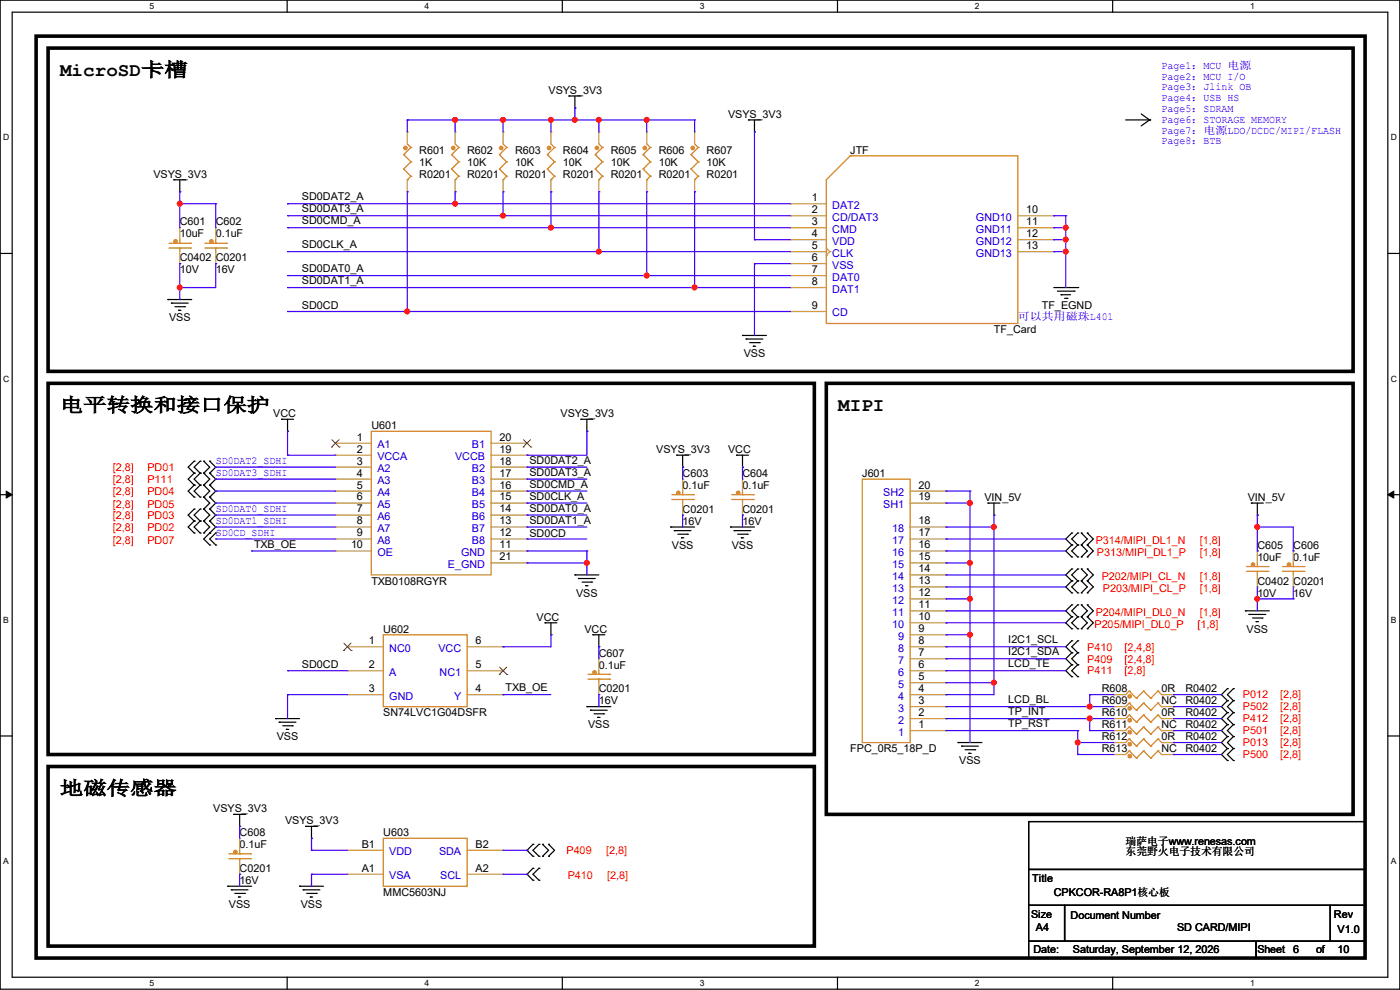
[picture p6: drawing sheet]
<svg xmlns="http://www.w3.org/2000/svg" width="297mm" height="210mm" viewBox="0 0 297 210" stroke-linecap="round" stroke-linejoin="round" font-family="sans-serif">
<path d="M0 0h297v209.8h-297zM2.6 2.6h291.8v204.7h-291.8z" fill="none" stroke="#000" stroke-width=".25"/>
<g fill="#fff">
<path d="M31.7 .3h1v2h-1z"/>
<path d="M31.7 207.6h1v1.9h-1z"/>
</g>
<path d="M60.9 0v2.6M60.9 207.3v2.5" fill="none" stroke="#000" stroke-width=".25"/>
<g fill="#fff">
<path d="M90.1 .3h1v2h-1z"/>
<path d="M90.1 207.6h1v1.9h-1z"/>
</g>
<path d="M119.3 0v2.6M119.3 207.3v2.5" fill="none" stroke="#000" stroke-width=".25"/>
<g fill="#fff">
<path d="M148.5 .3h.9v2h-.9z"/>
<path d="M148.5 207.6h.9v1.9h-.9z"/>
</g>
<path d="M177.7 0v2.6M177.7 207.3v2.5" fill="none" stroke="#000" stroke-width=".25"/>
<g fill="#fff">
<path d="M206.8 .3h1v2h-1z"/>
<path d="M206.8 207.6h1v1.9h-1z"/>
</g>
<path d="M236.1 0v2.6M236.1 207.3v2.5" fill="none" stroke="#000" stroke-width=".25"/>
<g fill="#fff">
<path d="M265.2 .3h1v2h-1z"/>
<path d="M265.2 207.6h1v1.9h-1z"/>
<path d="M.7 28.2h1.2v1.9h-1.2z"/>
<path d="M295.1 28.2h1.2v1.9h-1.2z"/>
<path d="M.7 79.3h1.2v2h-1.2z"/>
<path d="M295.1 79.3h1.2v2h-1.2z"/>
</g>
<path d="M0 53.8h2.6M294.4 53.8h2.6" fill="none" stroke="#000" stroke-width=".25"/>
<g fill="#fff">
<path d="M.7 130.5h1.2v2h-1.2z"/>
<path d="M295.1 130.5h1.1v2h-1.1z"/>
</g>
<path d="M0 104.9h2.6M294.4 104.9h2.6" fill="none" stroke="#000" stroke-width=".25"/>
<path d="M1.3 104.2l1.3 .7-1.3 .8zM294.4 104.9l1.3-.7v1.5z" fill="#000" stroke="#000" stroke-width=".21"/>
<g fill="#fff">
<path d="M.7 181.7h1.2v2h-1.2z"/>
<path d="M295.1 181.7h1.1v2h-1.1z"/>
</g>
<g fill="none" stroke="#000" stroke-width=".25">
<path d="M36.9 38.1h.1M36.9 38.1h2.5M38.1 38.1v2.6M120.7 20.4h.1M120.7 20.4h2.5M122 22.9h.1M122 20.4v2.5M158.8 25.4h.1M158.8 25.4h2.5M160.1 28h.1M160.1 25.4v2.6M238.8 25.4h5.1"/>
<path d="M242.1 24.2l1.8 1.2M243.9 25.4h.1M243.9 25.4l-1.8 1.3M38.1 40.7h.1M35.6 63.5h.1M35.6 63.5h5.1M36.4 64.3h.1M36.4 64.3h3.5M37.1 65.1h2.1M37.9 65.8h.1M37.9 65.8h.5M39.2 65.1h.1"/>
<path d="M157.5 71.2h.1M157.5 71.2h5.1M158.3 71.9h.1M158.3 71.9h3.5M159 72.7h2.1M159.8 73.4h.1M159.8 73.4h.5M161.1 72.7h.1M223.6 61h5M224.3 61.8h3.6M225.1 62.5h.1M225.1 62.5h2"/>
<path d="M225.8 63.3h.6M226.4 63.3h.1M227.9 61.8h.1M228.6 61h.1M41.2 97.8h.1M41.2 97.8l-1.3 1.3 1.3 1.3M42.5 97.8h.1M42.5 97.8l-1.3 1.3 1.3 1.3M43.2 97.8h.1M43.2 97.8l1.3 1.3-1.3 1.3M44.5 97.8h.1M44.5 97.8l1.3 1.3-1.3 1.3"/>
<path d="M59.7 88.9h.1M59.7 88.9h2.6M61 91.5h.1M61 88.9v2.6M123.2 88.9h.1M123.2 88.9h2.6M124.5 91.5h.1M124.5 88.9v2.6M143.6 96.6h.1M143.6 96.6h2.5M144.8 99.1h.1M144.8 96.6v2.5"/>
<path d="M156.3 96.6h.1M156.3 96.6h2.5M157.5 99.1h.1M157.5 96.6v2.5M41.2 100.4h.1M41.2 102.9h.1M41.2 110.5h.1M41.2 113.1h.1M41.2 108h.1M41.2 105.5h.1M41.2 100.4l-1.3 1.2 1.3 1.3M41.2 110.5l-1.3 1.3 1.3 1.3"/>
<path d="M41.2 108l-1.3 1.3 1.3 1.2M41.2 102.9l-1.3 1.3 1.3 1.3M42.5 100.4h.1M42.5 102.9h.1M42.5 113.1h.1M42.5 110.5h.1M42.5 108h.1M42.5 105.5h.1M42.5 100.4l-1.3 1.2 1.3 1.3M42.5 110.5l-1.3 1.3 1.3 1.3M42.5 108l-1.3 1.3 1.3 1.2M42.5 102.9l-1.3 1.3 1.3 1.3"/>
<path d="M43.2 100.4h.1M43.2 102.9h.1M43.2 113.1h.1M43.2 110.5h.1M43.2 108h.1M43.2 105.5h.1M43.2 100.4l1.3 1.2-1.3 1.3M43.2 110.5l1.3 1.3-1.3 1.3M43.2 108l1.3 1.3-1.3 1.2M43.2 102.9l1.3 1.3-1.3 1.3M43.2 105.5l1.3 1.2-1.3 1.3M44.5 100.4h.1"/>
<path d="M44.5 102.9h.1M44.5 110.5h.1M44.5 113.1h.1M44.5 108h.1M44.5 105.5h.1M44.5 115.6h.1M44.5 100.4l1.3 1.2-1.3 1.3M44.5 110.5l1.3 1.3-1.3 1.3M44.5 108l1.3 1.3-1.3 1.2M44.5 102.9l1.3 1.3-1.3 1.3M44.5 105.5l1.3 1.2-1.3 1.3M44.5 113.1l-1.3 1.2 1.3 1.3"/>
<path d="M45.8 113.1h.1M45.8 115.6h.1M45.8 113.1l-1.3 1.2 1.3 1.3M142.3 111.8h.1M142.3 111.8h5.1M143 112.6h.1M143 112.6h3.6M143.8 113.3h2M144.6 114.1h.1M144.6 114.1h.5M145.8 113.3h.1M155 111.8h.1"/>
<path d="M155 111.8h5.1M155.7 112.6h.1M155.7 112.6h3.6M156.5 113.3h2M157.3 114.1h.1M157.3 114.1h.5M158.5 113.3h.1M209.6 106.7h.1M209.6 106.7h2.5M210.9 109.3h.1M210.9 106.7v2.6M227.4 113.1h.1"/>
<path d="M227.4 115.6h.1M227.4 118.2h.1M227.4 113.1l-1.3 1.2 1.3 1.3M227.4 115.6l-1.3 1.3 1.3 1.3M228.6 115.6h.1M228.6 113.1h.1M228.6 118.2h.1M228.6 113.1l-1.2 1.2 1.2 1.3M228.6 115.6l-1.2 1.3 1.2 1.3M229.4 115.6h.1M229.4 113.1h.1M229.4 118.2h.1"/>
<path d="M229.4 113.1l1.3 1.2-1.3 1.3M229.4 115.6l1.3 1.3-1.3 1.3M230.7 113.1h.1M230.7 115.6h.1M230.7 118.2h.1M230.7 113.1l1.2 1.2-1.2 1.3M230.7 115.6l1.2 1.3-1.2 1.3M265.5 106.7h.1M265.5 106.7h2.5M266.7 109.3h.1M266.7 106.7v2.6M115.6 132.1h.1"/>
<path d="M115.6 132.1h2.6M116.9 134.7h.1M116.9 132.1v2.6M122 122h.1M122 122h5M122.7 122.7h.1M122.7 122.7h3.6M123.5 123.5h2M124.2 124.2h.1M124.2 124.2h.6M125.5 123.5h.1M125.8 134.7h.1"/>
<path d="M125.8 134.7h2.5M127 137.2h.1M127 134.7v2.5M227.4 135.9h.1M227.4 138.5h.1M227.4 123.2h.1M227.4 125.8h.1M227.4 130.9h.1M227.4 133.4h.1M227.4 128.3h.1M227.4 120.7h.1M227.4 135.9l-1.3 1.3 1.3 1.3"/>
<path d="M227.4 138.5l-1.3 1.2 1.3 1.3M227.4 123.2l-1.3 1.3 1.3 1.3M227.4 130.9l-1.3 1.2 1.3 1.3M227.4 128.3l-1.3 1.3 1.3 1.3M227.4 120.7l-1.3 1.3 1.3 1.2M228.6 138.5h.1M228.6 135.9h.1M228.6 125.8h.1M228.6 123.2h.1M228.6 133.4h.1M228.6 130.9h.1M228.6 128.3h.1"/>
<path d="M228.6 120.7h.1M228.6 135.9l-1.2 1.3 1.2 1.3M228.6 138.5l-1.2 1.2 1.2 1.3M228.6 123.2l-1.2 1.3 1.2 1.3M228.6 130.9l-1.2 1.2 1.2 1.3M228.6 128.3l-1.2 1.3 1.2 1.3M228.6 120.7l-1.2 1.3 1.2 1.2M229.4 125.8h.1M229.4 123.2h.1M229.4 133.4h.1M229.4 130.9h.1M229.4 128.3h.1"/>
<path d="M229.4 120.7h.1M229.4 123.2l1.3 1.3-1.3 1.3M229.4 130.9l1.3 1.2-1.3 1.3M229.4 128.3l1.3 1.3-1.3 1.3M229.4 120.7l1.3 1.3-1.3 1.2M230.7 123.2h.1M230.7 125.8h.1M230.7 130.9h.1M230.7 133.4h.1M230.7 128.3h.1M230.7 120.7h.1M230.7 123.2l1.2 1.3-1.2 1.3"/>
<path d="M230.7 130.9l1.2 1.2-1.2 1.3M230.7 128.3l1.2 1.3-1.2 1.3M230.7 120.7l1.2 1.3-1.2 1.2M264.2 129.6h.1M264.2 129.6h5.1M265 130.3h.1M265 130.3h3.5M265.7 131.1h2.1M266.5 131.9h.1M266.5 131.9h.5M267.8 131.1h.1M0 156.1h2.6"/>
<path d="M58.5 152.4h.1M58.5 152.4h5M59.2 153.2h.1M59.2 153.2h3.6M60 154h2M60.7 154.7h.1M60.7 154.7h.6M62 154h.1M124.5 149.9h.1M124.5 149.9h5.1M125.3 150.7h.1M125.3 150.7h3.5"/>
<path d="M126 151.4h2.1M126.8 152.2h.1M126.8 152.2h.5M128.1 151.4h.1M203.2 157.5h.1M203.2 157.5h5.1M204 158.3h.1M204 158.3h3.6M204.8 159h2M205.5 159.8h.1M205.5 159.8h.5M206.8 159h.1"/>
<path d="M227.4 141h.1M227.4 143.6h.1M227.4 141l-1.3 1.3 1.3 1.3M228.6 141h.1M228.6 143.6h.1M228.6 141l-1.2 1.3 1.2 1.3M260.4 151.2h.1M260.4 153.7h.1M260.4 156.3h.1M260.4 158.8h.1M260.4 148.6h.1M260.4 146.1h.1"/>
<path d="M260.4 151.2l-1.3 1.2 1.3 1.3M260.4 156.3l-1.3 1.2 1.3 1.3M260.4 148.6l-1.3 1.3 1.3 1.3M260.4 146.1l-1.3 1.3 1.3 1.2M260.4 158.8l-1.3 1.3 1.3 1.2M260.4 153.7l-1.3 1.3 1.3 1.3M261.7 153.7h.1M261.7 151.2h.1M261.7 158.8h.1M261.7 156.3h.1M261.7 148.6h.1M261.7 146.1h.1"/>
<path d="M261.7 151.2l-1.3 1.2 1.3 1.3M261.7 156.3l-1.3 1.2 1.3 1.3M261.7 148.6l-1.3 1.3 1.3 1.3M261.7 146.1l-1.3 1.3 1.3 1.2M261.7 158.8l-1.3 1.3 1.3 1.2M261.7 153.7l-1.3 1.3 1.3 1.3M294.4 156.1h2.6M49.6 172.8h.1M49.6 172.8h2.5M50.8 175.3h.1M50.8 172.8v2.5M64.8 175.3h.1"/>
<path d="M64.8 175.3h2.6M66.1 177.8h.1M66.1 175.3v2.5M113.1 179.1h.1M113.1 179.1l-1.3 1.3 1.3 1.3M114.3 179.1h.1M114.3 179.1l-1.2 1.3 1.2 1.3M115.1 179.1h.1M115.1 179.1l1.3 1.3-1.3 1.3M116.4 179.1h.1M116.4 179.1l1.2 1.3-1.2 1.3M218.2 174.3h71.4v10.1h-71.4z"/>
<path d="M260.4 161.3h.1M261.7 161.3h.1M48.3 188h.1M48.3 188h5.1M49.1 188.8h.1M49.1 188.8h3.5M49.8 189.5h2.1M50.6 190.3h.1M50.6 190.3h.5M51.9 189.5h.1M63.5 188h.1M63.5 188h5.1"/>
<path d="M64.3 188.8h.1M64.3 188.8h3.6M65.1 189.5h2M65.8 190.3h.1M65.8 190.3h.5M67.1 189.5h.1M113.1 181.7h.1M113.1 184.2h.1M113.1 186.7h.1M113.1 184.2l-1.3 1.3 1.3 1.2M114.3 181.7h.1M114.3 186.7h.1"/>
<path d="M114.3 184.2h.1M114.3 184.2l-1.2 1.3 1.2 1.2M115.1 181.7h.1M116.4 181.7h.1M218.2 184.4h71.4v7.7h-71.4zM218.2 192.1h7.6v7.6h-7.6zM218.2 199.7h48.3v3.5h-48.3zM225.8 192.1h56.4v7.6h-56.4zM266.5 199.7h23.1v3.5h-23.1zM282.2 192.1h7.4v7.6h-7.4z"/>
</g>
<path d="M7.7 7.7h281.9v195.5h-281.9zM10.2 10.2h276.9v68.6h-276.9zM10.2 81.3h162.6v78.8h-162.6zM175.3 81.3h111.8v91.5h-111.8zM10.2 162.6h162.6v38.1h-162.6z" fill="none" stroke="#000" stroke-width=".76"/>
<g fill="none" stroke="#cc8006" stroke-width=".25">
<path d="M85.6 32.8h.1M85.6 35.9h.1M85.6 32.8l1.6 1.5M85.6 35.9l1.6 1.5M86.4 38.1h.1M86.4 30.5l.8 .8M87.2 31.3h.1M87.2 34.3h.1M87.2 37.4h.1M87.2 31.3l-1.6 1.5M87.2 34.3l-1.6 1.6M87.2 37.4l-.8 .7"/>
<path d="M95.8 32.8h.1M95.8 35.9h.1M95.8 32.8l1.5 1.5M95.8 35.9l1.5 1.5M96.6 38.1h.1M96.6 30.5l.7 .8M97.3 31.3h.1M97.3 34.3h.1M97.3 37.4h.1M97.3 31.3l-1.5 1.5M97.3 34.3l-1.5 1.6M97.3 37.4l-.7 .7"/>
<path d="M106 32.8h.1M106 35.9h.1M106 32.8l1.5 1.5M106 35.9l1.5 1.5M106.7 38.1h.1M106.7 30.5l.8 .8M107.5 31.3h.1M107.5 34.3h.1M107.5 37.4h.1M107.5 31.3l-1.5 1.5M107.5 34.3l-1.5 1.6M107.5 37.4l-.8 .7"/>
<path d="M116.1 32.8h.1M116.1 35.9h.1M116.1 32.8l1.5 1.5M116.1 35.9l1.5 1.5M116.9 38.1h.1M116.9 30.5l.7 .8M117.6 31.3h.1M117.6 34.3h.1M117.6 37.4h.1M117.6 31.3l-1.5 1.5M117.6 34.3l-1.5 1.6M117.6 37.4l-.7 .7"/>
<path d="M126.3 32.8h.1M126.3 35.9h.1M126.3 32.8l1.5 1.5M126.3 35.9l1.5 1.5M127 38.1h.1M127 30.5l.8 .8M127.8 31.3h.1M127.8 34.3h.1M127.8 37.4h.1M127.8 31.3l-1.5 1.5M127.8 34.3l-1.5 1.6M127.8 37.4l-.8 .7"/>
<path d="M136.4 32.8h.1M136.4 35.9h.1M136.4 32.8l1.6 1.5M136.4 35.9l1.6 1.5M137.2 38.1h.1M137.2 30.5l.8 .8M138 31.3h.1M138 34.3h.1M138 37.4h.1M138 31.3l-1.6 1.5M138 34.3l-1.6 1.6M138 37.4l-.8 .7"/>
<path d="M146.6 32.8h.1M146.6 35.9h.1M146.6 32.8l1.5 1.5M146.6 35.9l1.5 1.5M147.4 38.1h.1M147.4 30.5l.7 .8M148.1 31.3h.1M148.1 34.3h.1M148.1 37.4h.1M148.1 31.3l-1.5 1.5M148.1 34.3l-1.5 1.6M148.1 37.4l-.7 .7"/>
<path d="M175.3 38.1l5.1-5h35.5v35.5h-40.6zM180.4 33.1h.1M35.9 52.6h4.5M35.9 51.6h4.5M38.1 52.6h.1M38.1 51.6h.1M38.1 50.8v.8M38.1 52.6v.8M40.4 52.6h.1M40.4 51.6h.1M43.5 52.6h4.5M43.5 51.6h4.5"/>
<path d="M45.8 52.6h.1M45.8 51.6h.1M45.8 50.8v.8M45.8 52.6v.8M48 52.6h.1M48 51.6h.1M78.8 91.5h25.4v30.5h-25.4zM142.5 106h4.6M142.5 104.9h4.6M144.8 106h.1M144.8 104.9h.1M144.8 104.2v.7"/>
<path d="M144.8 106v.7M147.1 106h.1M147.1 104.9h.1M155.2 106h4.6M155.2 104.9h4.6M157.5 106h.1M157.5 104.9h.1M157.5 104.2v.7M157.5 106v.7M159.8 106h.1M159.8 104.9h.1M182.9 101.6h10.2v55.9h-10.2z"/>
<path d="M266.7 119.4v.8M274.4 119.4v.8M81.3 134.7h17.8v15.2h-17.8zM264.5 121.2h4.5M264.5 120.2h4.5M266.7 121.2h.1M266.7 120.2h.1M266.7 121.2v.8M269 121.2h.1M269 120.2h.1M272.1 121.2h4.5M272.1 120.2h4.5"/>
<path d="M274.4 121.2h.1M274.4 120.2h.1M274.4 121.2v.8M276.6 121.2h.1M276.6 120.2h.1M124.8 144.1h4.5M124.8 143h4.5M127 144.1h.1M127 143h.1M127 142.3v.7M127 144.1v.7M129.3 144.1h.1"/>
<path d="M129.3 143h.1M239.6 149.1h.1M239.6 154.2h.1M239.6 159.3h.1M239.6 146.6h.1M239.6 151.7h.1M239.6 156.8h.1M239.6 149.1l-.8 .8M239.6 149.1l1.5 1.6M239.6 154.2l-.8 .8M239.6 154.2l1.5 1.5M239.6 159.3l-.8 .8"/>
<path d="M239.6 159.3l1.5 1.5M239.6 146.6l-.8 .8M239.6 146.6l1.5 1.5M239.6 151.7l-.8 .7M239.6 151.7l1.5 1.5M239.6 156.8l-.8 .7M239.6 156.8l1.5 1.5M241.1 150.7h.1M241.1 155.7h.1M241.1 148.1h.1M241.1 153.2h.1M241.1 158.3h.1"/>
<path d="M242.6 149.1h.1M242.6 154.2h.1M242.6 159.3h.1M242.6 146.6h.1M242.6 151.7h.1M242.6 156.8h.1M242.6 149.1l-1.5 1.6M242.6 149.1l1.5 1.6M242.6 154.2l-1.5 1.5M242.6 154.2l1.5 1.5M242.6 159.3l-1.5 1.5M242.6 159.3l1.5 1.5"/>
<path d="M242.6 146.6l-1.5 1.5M242.6 146.6l1.5 1.5M242.6 151.7l-1.5 1.5M242.6 151.7l1.5 1.5M242.6 156.8l-1.5 1.5M242.6 156.8l1.5 1.5M244.1 150.7h.1M244.1 155.7h.1M244.1 148.1h.1M244.1 153.2h.1M244.1 158.3h.1M245.7 149.1h.1"/>
<path d="M245.7 154.2h.1M245.7 159.3h.1M245.7 146.6h.1M245.7 151.7h.1M245.7 156.8h.1M245.7 149.1l-1.6 1.6M245.7 149.1l.7 .8M245.7 154.2l-1.6 1.5M245.7 154.2l.7 .8M245.7 159.3l-1.6 1.5M245.7 159.3l.7 .8M245.7 146.6l-1.6 1.5"/>
<path d="M245.7 146.6l.7 .8M245.7 151.7l-1.6 1.5M245.7 151.7l.7 .7M245.7 156.8l-1.6 1.5M245.7 156.8l.7 .7M246.4 149.9h.1M246.4 155h.1M246.4 147.4h.1M246.4 152.4h.1M246.4 157.5h.1M81.3 177.8h17.8v10.2h-17.8zM241.1 160.8h.1"/>
<path d="M244.1 160.8h.1M246.4 160.1h.1M48.6 182.2h4.5M48.6 181.1h4.5M50.8 182.2h.1M50.8 181.1h.1M50.8 180.4v.7M50.8 182.2v.7M53.1 182.2h.1M53.1 181.1h.1"/>
</g>
<g fill="none" stroke="#a84" stroke-width=".25">
<path d="M86.4 28h.1M86.4 28v2.5M86.4 38.1v2.6M96.6 28h.1M96.6 28v2.5M96.6 38.1v2.6M106.7 28h.1M106.7 28v2.5M106.7 38.1v2.6M116.9 28h.1M116.9 28v2.5M116.9 38.1v2.6"/>
<path d="M127 28h.1M127 28v2.5M127 38.1v2.6M137.2 28h.1M137.2 28v2.5M137.2 38.1v2.6M147.4 28h.1M147.4 28v2.5M147.4 38.1v2.6M38.1 48.3h.1M38.1 55.9h.1M38.1 48.3v2.5"/>
<path d="M38.1 53.4v2.5M45.8 48.3h.1M45.8 55.9h.1M45.8 48.3v2.5M45.8 53.4v2.5M86.4 40.7h.1M96.6 40.7h.1M106.7 40.7h.1M116.9 40.7h.1M127 40.7h.1M137.2 40.7h.1M147.4 40.7h.1"/>
<path d="M167.7 43.2h.1M167.7 45.8h.1M167.7 48.3h.1M167.7 50.8h.1M167.7 53.4h.1M167.7 55.9h.1M167.7 58.5h.1M167.7 43.2h7.6M167.7 45.8h7.6M167.7 48.3h7.6M167.7 50.8h7.6M167.7 53.4h7.6"/>
<path d="M167.7 55.9h7.6M167.7 58.5h7.6M175.3 54.1h.1M175.3 52.6l.8 .8M176.1 53.4h.1M176.1 53.4l-.8 .7M215.9 45.8h7.7M215.9 48.3h7.7M215.9 50.8h7.7M215.9 53.4h7.7M223.6 50.8h.1M223.6 48.3h.1"/>
<path d="M223.6 45.8h.1M223.6 53.4h.1M167.7 61h.1M167.7 66.1h.1M167.7 61h7.6M167.7 66.1h7.6M71.2 94h.1M71.2 96.6h.1M71.2 99.1h.1M71.2 94h7.6M71.2 96.6h7.6M71.2 99.1h7.6"/>
<path d="M104.2 94h7.6M104.2 96.6h7.6M104.2 99.1h7.6M111.8 99.1h.1M111.8 96.6h.1M111.8 94h.1M71.2 101.6h.1M71.2 104.2h.1M71.2 106.7h.1M71.2 109.3h.1M71.2 111.8h.1M71.2 114.3h.1"/>
<path d="M71.2 116.9h.1M71.2 101.6h7.6M71.2 104.2h7.6M71.2 106.7h7.6M71.2 109.3h7.6M71.2 111.8h7.6M71.2 114.3h7.6M71.2 116.9h7.6M104.2 101.6h7.6M104.2 104.2h7.6M104.2 106.7h7.6M104.2 109.3h7.6"/>
<path d="M104.2 111.8h7.6M104.2 114.3h7.6M104.2 116.9h7.6M104.2 119.4h7.6M111.8 116.9h.1M111.8 114.3h.1M111.8 111.8h.1M111.8 109.3h.1M111.8 106.7h.1M111.8 104.2h.1M111.8 101.6h.1M111.8 119.4h.1"/>
<path d="M144.8 101.6h.1M144.8 109.3h.1M144.8 101.6v2.6M144.8 106.7v2.6M157.5 101.6h.1M157.5 109.3h.1M157.5 101.6v2.6M157.5 106.7v2.6M193.1 104.2h7.6M193.1 106.7h7.6M193.1 111.8h7.6M193.1 114.3h7.6"/>
<path d="M193.1 116.9h7.6M193.1 119.4h7.6M200.7 119.4h.1M200.7 116.9h.1M200.7 114.3h.1M200.7 111.8h.1M200.7 106.7h.1M200.7 104.2h.1M266.7 116.9h.1M266.7 116.9v2.5M274.4 116.9h.1M274.4 116.9v2.5"/>
<path d="M73.7 137.2h.1M73.7 137.2h7.6M99.1 137.2h7.6M106.7 137.2h.1M127 139.7h.1M127 139.7v2.6M193.1 137.2h7.6M193.1 139.7h7.6M193.1 134.7h7.6M193.1 132.1h7.6M193.1 129.6h7.6M193.1 127h7.6"/>
<path d="M193.1 124.5h7.6M193.1 122h7.6M200.7 139.7h.1M200.7 137.2h.1M200.7 134.7h.1M200.7 132.1h.1M200.7 129.6h.1M200.7 127h.1M200.7 124.5h.1M200.7 122h.1M266.7 124.5h.1M266.7 122v2.5"/>
<path d="M274.4 124.5h.1M274.4 122v2.5M73.7 142.3h.1M73.7 147.4h.1M73.7 142.3h7.6M73.7 147.4h7.6M99.1 142.3h7.6M99.1 147.4h7.6M106.7 147.4h.1M106.7 142.3h.1M127 147.4h.1M127 144.8v2.6"/>
<path d="M193.1 149.9h7.6M193.1 142.3h7.6M193.1 147.4h7.6M193.1 155h7.6M193.1 152.4h7.6M193.1 144.8h7.6M200.7 155h.1M200.7 152.4h.1M200.7 149.9h.1M200.7 147.4h.1M200.7 144.8h.1M200.7 142.3h.1"/>
<path d="M236.3 149.9h.1M236.3 155h.1M236.3 147.4h.1M236.3 152.4h.1M236.3 157.5h.1M236.3 149.9h2.5M236.3 147.4h2.5M236.3 155h2.5M236.3 152.4h2.5M236.3 157.5h2.5M246.4 149.9h2.6M246.4 147.4h2.6"/>
<path d="M246.4 155h2.6M246.4 152.4h2.6M246.4 157.5h2.6M249 149.9h.1M249 155h.1M249 147.4h.1M249 152.4h.1M249 157.5h.1M50.8 177.8h.1M50.8 177.8v2.6M236.3 160.1h.1M236.3 160.1h2.5"/>
<path d="M246.4 160.1h2.6M249 160.1h.1M50.8 185.5h.1M50.8 182.9v2.6M73.7 180.4h.1M73.7 185.5h.1M73.7 180.4h7.6M73.7 185.5h7.6M99.1 180.4h7.6M99.1 185.5h7.6M106.7 185.5h.1M106.7 180.4h.1"/>
</g>
<g fill="none" stroke="#804000" stroke-width=".21">
<path d="M70.4 94.8h.1M70.4 93.3l1.6 1.5M71.9 93.3l-1.5 1.5M72 94.8h.1M111 94.8h.1M111 93.3l1.6 1.5M112.6 93.3l-1.6 1.5M112.6 94.8h.1M72.9 138h.1M72.9 136.4l1.6 1.6M74.5 136.4l-1.6 1.6M74.5 138h.1"/>
<path d="M105.9 143.1h.1M106 141.5l1.5 1.6M107.5 141.5l-1.6 1.6M107.5 143.1h.1"/>
</g>
<g fill="#cc8006" stroke="#cc8006" stroke-width=".25">
<circle cx="239.7" cy="150.3" r=".36"/>
<circle cx="37.2" cy="51.2" r=".36"/>
<circle cx="126.6" cy="31.4" r=".36"/>
<circle cx="239.7" cy="155.3" r=".36"/>
<circle cx="147" cy="31.4" r=".36"/>
<circle cx="49.9" cy="180.7" r=".36"/>
<circle cx="239.7" cy="160.4" r=".36"/>
<circle cx="86" cy="31.4" r=".36"/>
<circle cx="273.5" cy="119.8" r=".36"/>
<circle cx="106.3" cy="31.4" r=".36"/>
<circle cx="156.6" cy="104.5" r=".36"/>
<circle cx="126.1" cy="142.6" r=".36"/>
<circle cx="136.8" cy="31.4" r=".36"/>
<circle cx="239.7" cy="147.7" r=".36"/>
<circle cx="239.7" cy="152.8" r=".36"/>
<circle cx="143.9" cy="104.5" r=".36"/>
<circle cx="96.2" cy="31.4" r=".36"/>
<circle cx="44.9" cy="51.2" r=".36"/>
<circle cx="239.7" cy="157.9" r=".36"/>
<circle cx="116.5" cy="31.4" r=".36"/>
<circle cx="265.8" cy="119.8" r=".36"/>
</g>
<g fill="none" stroke="#4200ff" stroke-width=".25">
<path d="M86.4 25.4h.1M86.4 25.4h61M86.4 25.4v2.6M96.6 25.4h.1M96.6 25.4v2.6M106.7 25.4h.1M106.7 25.4v2.6M116.9 25.4h.1M116.9 25.4v2.6M122 22.9h.1M122 25.4h.1M122 22.9v2.5"/>
<path d="M127 25.4h.1M127 25.4v2.6M137.2 25.4h.1M137.2 25.4v2.6M147.4 25.4h.1M147.4 25.4v2.6M160.1 28h.1M160.1 28v22.8M38.1 43.2h.1M38.1 40.7h.1M38.1 55.9h.1M38.1 43.2h7.7"/>
<path d="M38.1 40.7v7.6M38.1 55.9v7.6M45.8 43.2h.1M45.8 55.9h.1M45.8 55.9v5.1h-7.7M45.8 43.2v5.1M61 43.2h.1M61 45.8h.1M61 48.3h.1M61 53.4h.1M61 58.5h.1M61 43.2h106.7"/>
<path d="M61 45.8h106.7M61 48.3h106.7M61 53.4h106.7M61 58.5h106.7M86.4 40.7h.1M86.4 40.7v25.4M96.6 43.2h.1M96.6 40.7h.1M96.6 40.7v2.5M106.7 45.8h.1M106.7 40.7h.1M106.7 40.7v5.1"/>
<path d="M116.9 48.3h.1M116.9 40.7h.1M116.9 40.7v7.6M127 53.4h.1M127 40.7h.1M127 40.7v12.7M137.2 40.7h.1M137.2 58.5h.1M137.2 40.7v17.8M147.4 40.7h.1M147.4 40.7v20.3M160.1 55.9h.1"/>
<path d="M160.1 50.8h.1M160.1 55.9v15.3M160.1 55.9h7.6M160.1 50.8h7.6M223.6 48.3h.1M223.6 45.8h.1M223.6 53.4h.1M223.6 50.8h.1M223.6 45.8h2.5M223.6 48.3h2.5M223.6 53.4h2.5M223.6 50.8h2.5"/>
<path d="M226.1 48.3h.1M226.1 45.8h.1M226.1 53.4h.1M226.1 50.8h.1M226.1 45.8v15.2M38.1 61h.1M61 61h.1M61 66.1h.1M61 61h106.7M61 66.1h106.7M86.4 66.1h.1M147.4 61h.1"/>
<path d="M45.8 99.1h.1M45.8 99.1h25.4M61 96.6h.1M61 91.5h.1M61 96.6h10.2M61 91.5v5.1M111.8 99.1h.1M111.8 96.6h.1M111.8 99.1h12.7M124.5 91.5h.1M124.5 91.5v5.1h-12.7M144.8 99.1h.1"/>
<path d="M144.8 99.1v2.5M157.5 99.1h.1M157.5 99.1v2.5M45.8 104.2h.1M45.8 101.6h.1M45.8 106.7h.1M45.8 109.3h.1M45.8 111.8h.1M45.8 114.3h.1M45.8 114.3h25.4M45.8 111.8h25.4M45.8 104.2h25.4"/>
<path d="M45.8 106.7h25.4M45.8 101.6h25.4M45.8 109.3h25.4M53.4 116.9h.1M53.4 116.9h17.8M111.8 116.9h.1M111.8 119.4h.1M111.8 106.7h.1M111.8 109.3h.1M111.8 111.8h.1M111.8 104.2h.1M111.8 114.3h.1"/>
<path d="M111.8 101.6h.1M111.8 119.4h12.7M111.8 114.3h12.7M111.8 116.9h12.7M111.8 111.8h12.7M111.8 104.2h12.7M111.8 106.7h12.7M111.8 101.6h12.7M111.8 109.3h12.7M124.5 116.9h.1M124.5 119.4h.1M124.5 116.9v5.1"/>
<path d="M144.8 109.3h.1M144.8 109.3v2.5M157.5 109.3h.1M157.5 109.3v2.5M200.7 119.4h.1M200.7 114.3h.1M200.7 116.9h.1M200.7 111.8h.1M200.7 104.2h.1M200.7 106.7h.1M200.7 119.4h5.1M200.7 114.3h25.4"/>
<path d="M200.7 116.9h25.4M200.7 111.8h10.2M200.7 104.2h5.1M200.7 106.7h5.1M205.8 119.4h.1M205.8 104.2h.1M205.8 106.7h.1M205.8 104.2v53.3M210.9 111.8h.1M210.9 109.3h.1M210.9 109.3v38.1h-10.2M266.7 116.9h.1"/>
<path d="M266.7 109.3h.1M266.7 111.8h.1M266.7 111.8h7.7v5.1M266.7 109.3v7.6M274.4 116.9h.1M106.7 137.2h.1M116.9 134.7h.1M116.9 134.7v2.5h-10.2M127 137.2h.1M127 137.2v2.5M200.7 134.7h.1M200.7 127h.1"/>
<path d="M200.7 129.6h.1M200.7 132.1h.1M200.7 137.2h.1M200.7 139.7h.1M200.7 122h.1M200.7 124.5h.1M200.7 134.7h5.1M200.7 127h5.1M200.7 129.6h25.4M200.7 132.1h25.4M200.7 137.2h25.4M200.7 139.7h25.4"/>
<path d="M200.7 122h25.4M200.7 124.5h25.4M205.8 134.7h.1M205.8 127h.1M266.7 127h.1M266.7 127h7.7M266.7 124.5v5.1M274.4 127h.1M274.4 124.5v2.5M61 147.4h.1M61 142.3h.1M61 147.4h12.7"/>
<path d="M61 142.3h12.7M61 147.4v5M106.7 147.4h.1M106.7 147.4h10.2M127 147.4h.1M127 147.4v2.5M200.7 147.4h.1M200.7 142.3h.1M200.7 155h.1M200.7 149.9h.1M200.7 144.8h.1M200.7 152.4h.1"/>
<path d="M200.7 149.9h35.6M200.7 142.3h25.4M200.7 155h27.9M200.7 144.8h10.2M200.7 152.4h35.6M210.9 144.8h.1M228.6 155h.1M228.6 157.5h.1M228.6 155v5.1M228.6 157.5h7.7M231.2 147.4h.1M231.2 149.9h.1"/>
<path d="M231.2 155h.1M231.2 152.4h.1M231.2 147.4h5.1M231.2 147.4v2.5M231.2 152.4v2.6M231.2 155h5.1M249 149.9h.1M249 147.4h.1M249 152.4h.1M249 157.5h.1M249 155h.1M249 147.4h10.1"/>
<path d="M249 149.9h10.1M249 155h10.1M249 152.4h10.1M249 157.5h10.1M50.8 175.3h.1M50.8 175.3v2.5M66.1 177.8h.1M66.1 177.8v2.6M228.6 160.1h.1M228.6 160.1h7.7M249 160.1h.1M249 160.1h10.1"/>
<path d="M50.8 185.5h.1M50.8 185.5v2.5M66.1 180.4h.1M66.1 185.5h.1M66.1 188h.1M66.1 180.4h7.6M66.1 185.5v2.5M66.1 185.5h7.6M106.7 180.4h5.1M106.7 185.5h5.1M111.8 180.4h.1M111.8 185.5h.1"/>
</g>
<g fill="#f00" stroke="#f00" stroke-width=".25">
<circle cx="38.1" cy="43.2" r=".49"/>
<circle cx="38.1" cy="61" r=".49"/>
<circle cx="116.9" cy="25.4" r=".49"/>
<circle cx="106.7" cy="25.4" r=".49"/>
<circle cx="96.5" cy="43.2" r=".49"/>
<circle cx="116.9" cy="48.3" r=".49"/>
<circle cx="106.7" cy="45.7" r=".49"/>
<circle cx="127" cy="53.4" r=".49"/>
<circle cx="137.2" cy="58.4" r=".49"/>
<circle cx="96.5" cy="25.4" r=".49"/>
<circle cx="226.1" cy="48.3" r=".49"/>
<circle cx="226.1" cy="53.4" r=".49"/>
<circle cx="226.1" cy="50.8" r=".49"/>
<circle cx="147.3" cy="61" r=".49"/>
<circle cx="86.4" cy="66.1" r=".49"/>
<circle cx="121.9" cy="25.4" r=".49"/>
<circle cx="137.2" cy="25.4" r=".49"/>
<circle cx="127" cy="25.4" r=".49"/>
<circle cx="205.8" cy="134.6" r=".49"/>
<circle cx="205.8" cy="127" r=".49"/>
<circle cx="210.8" cy="144.8" r=".49"/>
<circle cx="210.8" cy="111.8" r=".49"/>
<circle cx="231.2" cy="149.9" r=".49"/>
<circle cx="231.2" cy="152.4" r=".49"/>
<circle cx="266.7" cy="127" r=".49"/>
<circle cx="266.7" cy="111.8" r=".49"/>
<circle cx="228.6" cy="157.5" r=".49"/>
<circle cx="205.8" cy="119.4" r=".49"/>
<circle cx="205.8" cy="106.7" r=".49"/>
<circle cx="124.5" cy="119.4" r=".49"/>
</g>
<g font-size="4.1">
<text x="12.7" y="16.2">MicroSD卡槽</text>
<text x="12.7" y="87.3">电平转换和接口保护</text>
<text x="177.8" y="87.3">MIPI</text>
<text x="12.7" y="168.6">地磁传感器</text>
</g>
<g font-size="2.3" fill="#00f">
<text x="246.4" y="14.6">Page1：MCU 电源</text>
<text x="246.4" y="16.9">Page2：MCU I/O</text>
<text x="246.4" y="19.2">Page3：Jlink OB</text>
<text x="246.4" y="21.5">Page4：USB HS</text>
<text x="246.4" y="23.7">Page5：SDRAM</text>
<text x="246.4" y="26">Page6：STORAGE MEMORY</text>
<text x="246.4" y="28.3">Page7：电源LDO/DCDC/MIPI/FLASH</text>
<text x="246.4" y="30.6">Page8：BTB</text>
<text x="215.9" y="67.9">可以共用磁珠L401</text>
<text x="45.8" y="101">SD0DAT3_SDHI</text>
<text x="45.8" y="98.4">SD0DAT2_SDHI</text>
<text x="45.8" y="108.6">SD0DAT0_SDHI</text>
<text x="45.8" y="111.1">SD0DAT1_SDHI</text>
<text x="45.8" y="113.7">SD0CD_SDHI</text>
</g>
<g font-size="2.3">
<text x="116.4" y="19.9">VSYS_3V3</text>
<text x="154.5" y="25">VSYS_3V3</text>
<text x="88.9" y="32.6">R601</text>
<text x="88.9" y="35.1">1K</text>
<text x="99.1" y="32.6">R602</text>
<text x="99.1" y="35.1">10K</text>
<text x="109.3" y="32.6">R603</text>
<text x="109.3" y="35.1">10K</text>
<text x="119.4" y="32.6">R604</text>
<text x="119.4" y="35.1">10K</text>
<text x="129.6" y="32.6">R605</text>
<text x="129.6" y="35.1">10K</text>
<text x="139.7" y="32.6">R606</text>
<text x="139.7" y="35.1">10K</text>
<text x="149.9" y="32.6">R607</text>
<text x="149.9" y="35.1">10K</text>
<text x="180.4" y="32.6">JTF</text>
<text x="32.6" y="37.7">VSYS_3V3</text>
<text x="88.9" y="37.7">R0201</text>
<text x="99.1" y="37.7">R0201</text>
<text x="109.3" y="37.7">R0201</text>
<text x="119.4" y="37.7">R0201</text>
<text x="129.6" y="37.7">R0201</text>
<text x="139.7" y="37.7">R0201</text>
<text x="149.9" y="37.7">R0201</text>
<text x="38.1" y="47.8">C601</text>
<text x="45.8" y="47.8">C602</text>
<text x="64.1" y="42.5">SD0DAT2_A</text>
<text x="64.1" y="45">SD0DAT3_A</text>
<text x="64.1" y="47.6">SD0CMD_A</text>
<text x="172.3" y="42.7">1</text>
<text x="172.3" y="45.2">2</text>
<text x="172.3" y="47.8">3</text>
<text x="217.7" y="47.8">11</text>
<text x="217.7" y="45.2">10</text>
<text x="38.1" y="50.4">10uF</text>
<text x="45.8" y="50.4">0.1uF</text>
<text x="64.1" y="52.7">SD0CLK_A</text>
<text x="172.3" y="50.3">4</text>
<text x="172.3" y="52.8">5</text>
<text x="217.7" y="50.3">12</text>
<text x="217.7" y="52.8">13</text>
<text x="38.1" y="55.5">C0402</text>
<text x="38.1" y="58">10V</text>
<text x="45.8" y="55.5">C0201</text>
<text x="45.8" y="58">16V</text>
<text x="64.1" y="57.7">SD0DAT0_A</text>
<text x="172.3" y="55.4">6</text>
<text x="172.3" y="57.9">7</text>
<text x="64.1" y="60.3">SD0DAT1_A</text>
<text x="64.1" y="65.6">SD0CD</text>
<text x="172.3" y="60.5">8</text>
<text x="172.3" y="65.5">9</text>
<text x="221" y="65.6">TF_EGND</text>
<text x="35.9" y="68.2">VSS</text>
<text x="210.9" y="70.7">TF_Card</text>
<text x="157.8" y="75.8">VSS</text>
<text x="58" y="88.5">VCC</text>
<text x="118.9" y="88.5">VSYS_3V3</text>
<text x="75.7" y="93.5">1</text>
<text x="78.8" y="91">U601</text>
<text x="106" y="93.5">20</text>
<text x="75.7" y="96">2</text>
<text x="75.7" y="98.6">3</text>
<text x="75.7" y="101.1">4</text>
<text x="106" y="101.1">17</text>
<text x="106" y="98.6">18</text>
<text x="106" y="96">19</text>
<text x="112.3" y="100.9">SD0DAT3_A</text>
<text x="112.3" y="98.4">SD0DAT2_A</text>
<text x="139.2" y="96.1">VSYS_3V3</text>
<text x="144.8" y="101.2">C603</text>
<text x="154.5" y="96.1">VCC</text>
<text x="157.5" y="101.2">C604</text>
<text x="182.9" y="101.2">J601</text>
<text x="75.7" y="103.6">5</text>
<text x="75.7" y="106.2">6</text>
<text x="106" y="106.2">15</text>
<text x="106" y="103.6">16</text>
<text x="112.3" y="106">SD0CLK_A</text>
<text x="112.3" y="103.5">SD0CMD_A</text>
<text x="144.8" y="103.7">0.1uF</text>
<text x="157.5" y="103.7">0.1uF</text>
<text x="194.9" y="106.2">19</text>
<text x="194.9" y="103.6">20</text>
<text x="208.8" y="106.3">VIN_5V</text>
<text x="264.7" y="106.3">VIN_5V</text>
<text x="75.7" y="108.7">7</text>
<text x="75.7" y="111.3">8</text>
<text x="75.7" y="113.8">9</text>
<text x="106" y="113.8">12</text>
<text x="106" y="111.3">13</text>
<text x="106" y="108.7">14</text>
<text x="112.3" y="108.5">SD0DAT0_A</text>
<text x="112.3" y="111.1">SD0DAT1_A</text>
<text x="112.3" y="113.8">SD0CD</text>
<text x="144.8" y="108.8">C0201</text>
<text x="144.8" y="111.3">16V</text>
<text x="157.5" y="108.8">C0201</text>
<text x="157.5" y="111.3">16V</text>
<text x="194.9" y="113.8">17</text>
<text x="194.9" y="111.3">18</text>
<text x="53.9" y="116.2">TXB_OE</text>
<text x="74.5" y="116.3">10</text>
<text x="106" y="116.3">11</text>
<text x="106" y="118.9">21</text>
<text x="142.5" y="116.4">VSS</text>
<text x="155.2" y="116.4">VSS</text>
<text x="194.9" y="118.9">15</text>
<text x="194.9" y="116.3">16</text>
<text x="266.7" y="116.4">C605</text>
<text x="266.7" y="119">10uF</text>
<text x="274.4" y="116.4">C606</text>
<text x="274.4" y="119">0.1uF</text>
<text x="78.8" y="124">TXB0108RGYR</text>
<text x="194.9" y="124">13</text>
<text x="194.9" y="121.4">14</text>
<text x="266.7" y="124">C0402</text>
<text x="274.4" y="124">C0201</text>
<text x="113.8" y="131.7">VCC</text>
<text x="122.2" y="126.6">VSS</text>
<text x="194.9" y="131.6">10</text>
<text x="194.9" y="129">11</text>
<text x="194.9" y="126.5">12</text>
<text x="266.7" y="126.6">10V</text>
<text x="274.4" y="126.6">16V</text>
<text x="78.3" y="136.7">1</text>
<text x="81.3" y="134.2">U602</text>
<text x="100.9" y="136.7">6</text>
<text x="124" y="134.2">VCC</text>
<text x="194.9" y="136.7">8</text>
<text x="194.9" y="134.1">9</text>
<text x="213.9" y="136.5">I2C1_SCL</text>
<text x="264.5" y="134.2">VSS</text>
<text x="64.1" y="141.8">SD0CD</text>
<text x="78.3" y="141.7">2</text>
<text x="100.9" y="141.7">5</text>
<text x="127" y="139.3">C607</text>
<text x="127" y="141.8">0.1uF</text>
<text x="194.9" y="141.7">6</text>
<text x="194.9" y="139.2">7</text>
<text x="213.9" y="141.6">LCD_TE</text>
<text x="213.9" y="139">I2C1_SDA</text>
<text x="78.3" y="146.8">3</text>
<text x="100.9" y="146.8">4</text>
<text x="107.2" y="146.6">TXB_OE</text>
<text x="127" y="146.9">C0201</text>
<text x="127" y="149.4">16V</text>
<text x="194.9" y="149.4">3</text>
<text x="194.9" y="146.8">4</text>
<text x="194.9" y="144.3">5</text>
<text x="213.9" y="149.2">LCD_BL</text>
<text x="233.7" y="149.4">R609</text>
<text x="233.7" y="146.9">R608</text>
<text x="246.4" y="149.4">NC</text>
<text x="246.4" y="146.9">0R</text>
<text x="251.5" y="149.4">R0402</text>
<text x="251.5" y="146.9">R0402</text>
<text x="81.3" y="152">SN74LVC1G04DSFR</text>
<text x="124.8" y="154.5">VSS</text>
<text x="194.9" y="154.4">1</text>
<text x="194.9" y="151.9">2</text>
<text x="213.9" y="154.3">TP_RST</text>
<text x="213.9" y="151.7">TP_INT</text>
<text x="233.7" y="154.5">R611</text>
<text x="233.7" y="152">R610</text>
<text x="246.4" y="154.5">NC</text>
<text x="246.4" y="152">0R</text>
<text x="251.5" y="154.5">R0402</text>
<text x="251.5" y="152">R0402</text>
<text x="58.7" y="157.1">VSS</text>
<text x="180.4" y="159.6">FPC_0R5_18P_D</text>
<text x="233.7" y="159.6">R613</text>
<text x="233.7" y="157.1">R612</text>
<text x="246.4" y="159.6">NC</text>
<text x="246.4" y="157.1">0R</text>
<text x="251.5" y="159.6">R0402</text>
<text x="251.5" y="157.1">R0402</text>
<text x="203.5" y="162.1">VSS</text>
<text x="45.3" y="172.3">VSYS_3V3</text>
<text x="50.8" y="177.4">C608</text>
<text x="50.8" y="179.9">0.1uF</text>
<text x="60.5" y="174.8">VSYS_3V3</text>
<text x="76.8" y="179.8">B1</text>
<text x="81.3" y="177.4">U603</text>
<text x="100.9" y="179.8">B2</text>
<text x="238.8" y="179.2">瑞萨电子www.renesas.com</text>
<text x="50.8" y="185">C0201</text>
<text x="76.8" y="184.9">A1</text>
<text x="100.9" y="184.9">A2</text>
<text x="238.8" y="181.4">东莞野火电子技术有限公司</text>
<text x="50.8" y="187.5">16V</text>
<text x="81.3" y="190.1">MMC5603NJ</text>
<text x="219" y="187">Title</text>
<text x="223.6" y="190.1">CPKCOR-RA8P1核心板</text>
<text x="48.6" y="192.6">VSS</text>
<text x="63.8" y="192.6">VSS</text>
<text x="218.7" y="194.6">Size</text>
<text x="219.8" y="197.4">A4</text>
<text x="227.1" y="194.9">Document Number</text>
<text x="249.7" y="197.4">SD CARD/MIPI</text>
<text x="283" y="194.6">Rev</text>
<text x="283.8" y="197.9">V1.0</text>
<text x="219.2" y="202.3">Date:</text>
<text x="227.6" y="202.3">Saturday, September 12, 2026</text>
<text x="266.8" y="202.3">Sheet</text>
<text x="274.4" y="202.3">6</text>
<text x="279.2" y="202.3">of</text>
<text x="283.8" y="202.3">10</text>
</g>
<g font-size="2.3" fill="#00c">
<text x="176.6" y="44.3">DAT2</text>
<text x="176.6" y="46.8">CD/DAT3</text>
<text x="207.1" y="46.8">GND10</text>
<text x="176.6" y="49.4">CMD</text>
<text x="176.6" y="51.9">VDD</text>
<text x="207.1" y="51.9">GND12</text>
<text x="207.1" y="49.4">GND11</text>
<text x="176.6" y="54.4">CLK</text>
<text x="176.6" y="57">VSS</text>
<text x="176.6" y="59.5">DAT0</text>
<text x="207.1" y="54.4">GND13</text>
<text x="176.6" y="62.1">DAT1</text>
<text x="176.6" y="67.1">CD</text>
<text x="80.1" y="95.1">A1</text>
<text x="100.1" y="95.1">B1</text>
<text x="80.1" y="97.6">VCCA</text>
<text x="80.1" y="100.2">A2</text>
<text x="96.6" y="97.6">VCCB</text>
<text x="100.1" y="100.2">B2</text>
<text x="80.1" y="102.7">A3</text>
<text x="80.1" y="105.2">A4</text>
<text x="80.1" y="107.8">A5</text>
<text x="100.1" y="107.8">B5</text>
<text x="100.1" y="105.2">B4</text>
<text x="100.1" y="102.7">B3</text>
<text x="187.4" y="107.8">SH1</text>
<text x="187.4" y="105.2">SH2</text>
<text x="80.1" y="110.3">A6</text>
<text x="80.1" y="112.9">A7</text>
<text x="100.1" y="112.9">B7</text>
<text x="100.1" y="110.3">B6</text>
<text x="189.3" y="112.9">18</text>
<text x="80.1" y="115.4">A8</text>
<text x="80.1" y="117.9">OE</text>
<text x="97.8" y="117.9">GND</text>
<text x="100.1" y="115.4">B8</text>
<text x="189.3" y="117.9">16</text>
<text x="189.3" y="115.4">17</text>
<text x="95" y="120.5">E_GND</text>
<text x="189.3" y="125.6">13</text>
<text x="189.3" y="123">14</text>
<text x="189.3" y="120.5">15</text>
<text x="189.3" y="130.6">11</text>
<text x="189.3" y="128.1">12</text>
<text x="189.3" y="133.2">10</text>
<text x="190.5" y="135.7">9</text>
<text x="82.6" y="138.3">NC0</text>
<text x="82.6" y="143.3">A</text>
<text x="93" y="138.3">VCC</text>
<text x="93.3" y="143.3">NC1</text>
<text x="190.5" y="143.3">6</text>
<text x="190.5" y="140.8">7</text>
<text x="190.5" y="138.3">8</text>
<text x="82.6" y="148.4">GND</text>
<text x="96.4" y="148.4">Y</text>
<text x="190.5" y="148.4">4</text>
<text x="190.5" y="145.9">5</text>
<text x="190.5" y="153.5">2</text>
<text x="190.5" y="151">3</text>
<text x="190.5" y="156">1</text>
<text x="82.6" y="181.4">VDD</text>
<text x="93.1" y="181.4">SDA</text>
<text x="82.6" y="186.5">VSA</text>
<text x="93.4" y="186.5">SCL</text>
</g>
<g font-size="2.3" fill="#f00">
<text x="23.9" y="99.9">[2,8]</text>
<text x="31.3" y="99.9">PD01</text>
<text x="23.9" y="102.4">[2,8]</text>
<text x="23.9" y="105">[2,8]</text>
<text x="23.9" y="107.8">[2,8]</text>
<text x="31.3" y="102.4">P111</text>
<text x="31.3" y="105">PD04</text>
<text x="31.3" y="107.8">PD05</text>
<text x="23.9" y="112.6">[2,8]</text>
<text x="23.9" y="110.1">[2,8]</text>
<text x="31.3" y="112.6">PD02</text>
<text x="31.3" y="110.1">PD03</text>
<text x="23.9" y="115.4">[2,8]</text>
<text x="31.3" y="115.4">PD07</text>
<text x="232.5" y="115.4">P314/MIPI_DL1_N</text>
<text x="232.7" y="117.9">P313/MIPI_DL1_P</text>
<text x="254.6" y="115.4">[1,8]</text>
<text x="254.6" y="117.9">[1,8]</text>
<text x="233.7" y="123">P202/MIPI_CL_N</text>
<text x="234" y="125.6">P203/MIPI_CL_P</text>
<text x="254.6" y="123">[1,8]</text>
<text x="254.6" y="125.6">[1,8]</text>
<text x="232.5" y="130.6">P204/MIPI_DL0_N</text>
<text x="254.6" y="130.6">[1,8]</text>
<text x="232.2" y="133.2">P205/MIPI_DL0_P</text>
<text x="254" y="133.2">[1,8]</text>
<text x="230.7" y="138">P410</text>
<text x="230.7" y="140.5">P409</text>
<text x="230.7" y="143.1">P411</text>
<text x="238.5" y="138">[2,4,8]</text>
<text x="238.5" y="140.5">[2,4,8]</text>
<text x="238.5" y="143.1">[2,8]</text>
<text x="263.7" y="148.2">P012</text>
<text x="271.6" y="148.2">[2,8]</text>
<text x="263.7" y="153.2">P412</text>
<text x="263.7" y="150.7">P502</text>
<text x="263.7" y="155.8">P501</text>
<text x="271.6" y="153.2">[2,8]</text>
<text x="271.6" y="150.7">[2,8]</text>
<text x="271.6" y="155.8">[2,8]</text>
<text x="263.7" y="158.3">P013</text>
<text x="263.7" y="160.9">P500</text>
<text x="271.6" y="158.3">[2,8]</text>
<text x="271.6" y="160.9">[2,8]</text>
<text x="120.2" y="181.2">P409</text>
<text x="128.6" y="181.2">[2,8]</text>
<text x="120.4" y="186.5">P410</text>
<text x="128.8" y="186.5">[2,8]</text>
</g>
<g font-size="1.8">
<text x="31.7" y="1.9">5</text>
<text x="90.1" y="1.9">4</text>
<text x="148.5" y="1.9">3</text>
<text x="206.8" y="1.9">2</text>
<text x="265.2" y="1.9">1</text>
<text x=".7" y="29.8">D</text>
<text x="295.1" y="29.8">D</text>
<text x=".7" y="80.9">C</text>
<text x="295.1" y="80.9">C</text>
<text x=".7" y="132.1">B</text>
<text x="295.1" y="132.1">B</text>
<text x=".7" y="183.3">A</text>
<text x="295.1" y="183.3">A</text>
<text x="31.7" y="209.2">5</text>
<text x="90.1" y="209.2">4</text>
<text x="148.5" y="209.2">3</text>
<text x="206.8" y="209.2">2</text>
<text x="265.2" y="209.2">1</text>
</g>
</svg>
